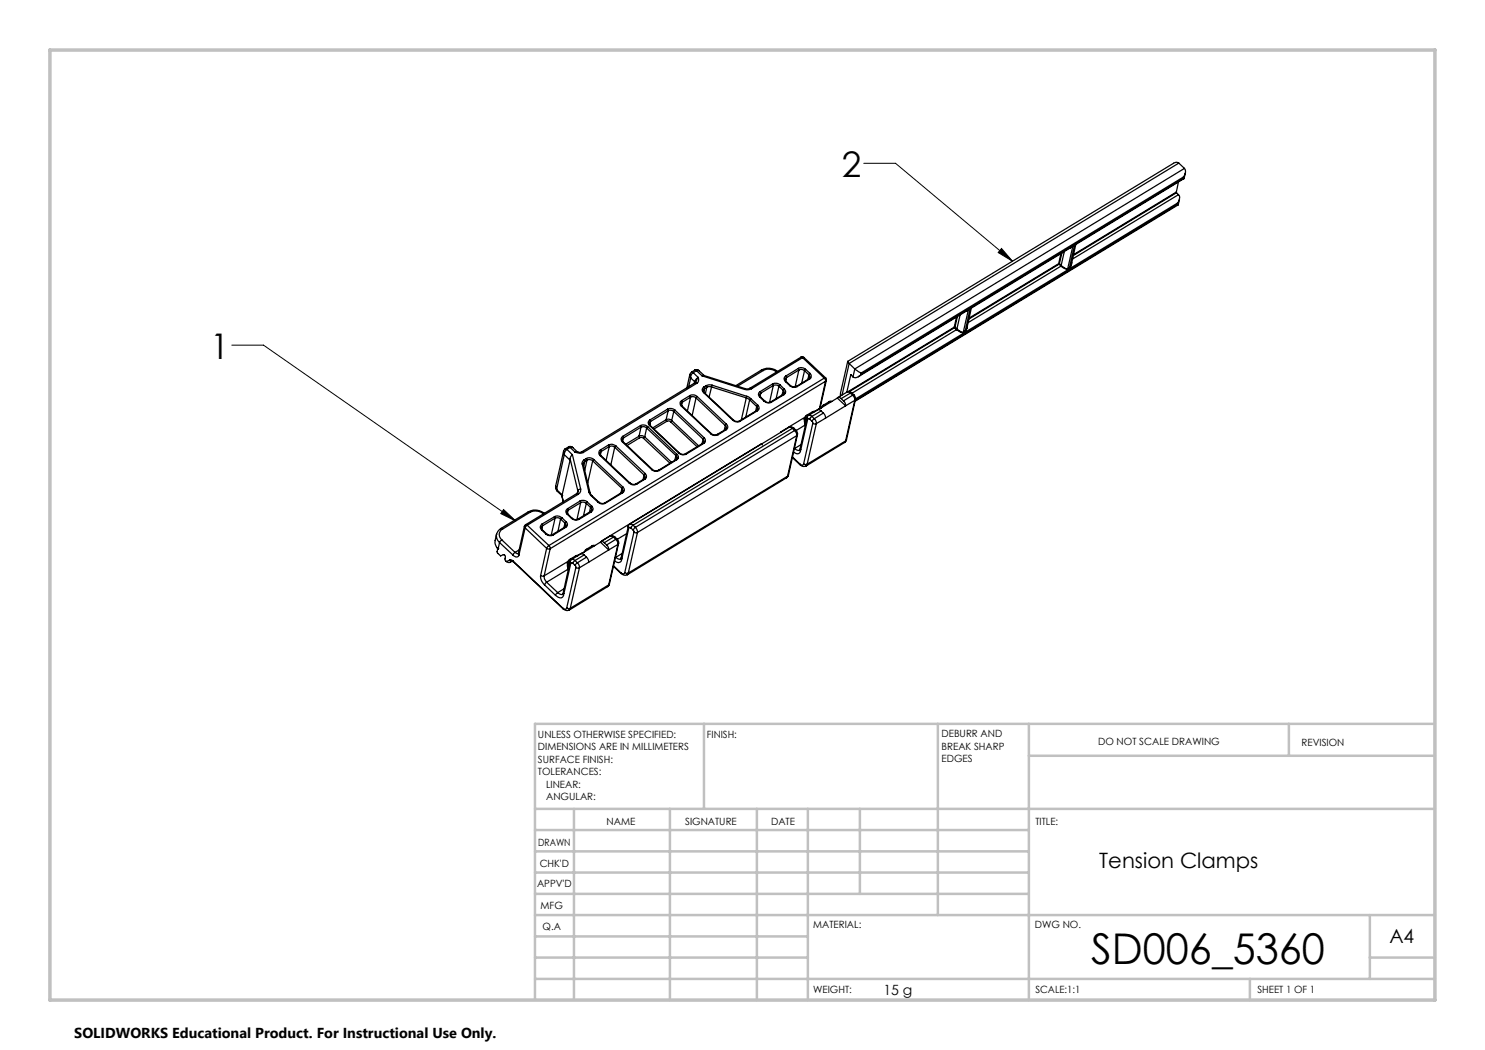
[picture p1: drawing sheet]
<svg xmlns="http://www.w3.org/2000/svg" width="297mm" height="210mm" viewBox="0 0 297 210" stroke-linecap="round" stroke-linejoin="round" font-family="sans-serif">
<g fill="none" stroke="#000" stroke-width=".25">
<path d="M235.3 38.4v.2M235.3 38.4l-20.6 12.5M235.3 38.6l.4 .3M235.3 38.6l-20.6 12.5M235.7 38.9a1.33 1.33 0 0 1-.2 1.7M235.7 36.4l-.4 2M235.7 38.9l-21.2 12.9M235.8 32.6l-.6-.2-.4 .2-65.3 39.7M235.8 32.6l-66 40.1M235.8 32.6l1.1 1.1M235.9 39.8l-.2 1.1h-.3M236.6 35.7l-64.4 39.2"/>
<path d="M236.7 35.4l-64.5 39.2M236.7 35.4l-.1 .3M236.8 35.7l-21.9 13.3M236.9 33.7a1.38 1.38 0 0 1-.2 1.7M236.9 33.7l-65.9 40.1M237.1 34.6l-.3 1.1h-.2M211.7 52.7l.1 .1M211.7 52.7h.2M211.7 52.7l-17.8 10.9M211.8 52.8l.4 .4M211.8 52.8l-18 11M211.9 52.7l-.1 .1"/>
<path d="M211.9 52.7l.3 .4M212.2 53.2h.1M212.2 53.2l.7 .5 .6 .1M212.2 53.2l-18.6 11.3M212.2 50.7l-.5 2M212.2 53.1h.1M212.2 53.1v.1M212.3 53.1l.4 .3a.73 .73 0 0 0 .8 .4M212.3 53.1l-.1 .1M212.4 50.6l-.5 2.1M212.9 50.3l-.7 2.8M213.5 53.8h.1"/>
<path d="M213.9 53.5h.1M213.9 53.5l-.4 .3M214.2 49.5l-19.9 12.1M214.3 52.5a1 1 0 0 1-.4 1M214.6 49.2l-.4 .3M214.6 49.2v.1M214.6 49.3l-.6 .3M214.6 49.3l-1.1 4.5M214.9 49h.1M214.9 49l.3-.1-.9 4-.4 .6M214.9 49l-.3 .2M214.9 49l-1 4.5"/>
<path d="M235.4 40.9l-64.3 39.2M235.5 40.6l-.1 .3M235.5 40.6l-64.4 39.2M235.6 41l-64.6 39.2M138 79.1a1.27 1.27 0 0 1 1.4 .2M138 79.1l.1 .3M138 74.9l.1 .7M138 74.9l-.6 2.7M138 79.1l-1.7 1M138.1 79.4a.95 .95 0 0 1 1.1 .2M138.1 79.4l-1.6 1M138.1 79.4l-.6 2.8"/>
<path d="M138.1 75.6l.8 .7M138.1 75.6l-.4 1.8M138.3 74.4l-.3 .5M138.3 74.4l.3 .1M138.6 74.5a1.16 1.16 0 0 0-.5 1.1M138.6 74.5l1 1M138.9 76.3l.2 .2M138.9 76.3v.4M139 74a.58 .58 0 0 1 .8 .1M139 74l.3 .1M139 74l-.7 .4M139 76.5l.4 .2"/>
<path d="M139 76.5l-22.7 13.9M139.2 79.6l5.9 5.5M139.2 79.6l-.8 3.5M139.3 74.1l.2-.1 .3 .1M139.3 74.1l-.7 .4M139.3 74.1l1.1 1.1M139.4 76.7l-22.8 13.8M139.4 79.3l-.2 .3M139.4 79.3l5.9 5.5M139.6 75.5l-.6 1M139.6 75.5l.1 .2a.86 .86 0 0 1-.3 1M139.6 75.5l-.7 .8"/>
<path d="M139.8 74.1l1.1 1M140.4 75.2l8.5 2.7M140.7 78.1l.2 .4M140.7 78.1h.1M140.7 78.5h.2M140.7 78.5l5.9 5.6M140.8 77.4a.66 .66 0 0 0-.1 1.1M140.8 75.1l-.4 .1M140.8 77.4l.1 .3M140.8 75.1l8.2 2.6M140.9 78.5l5.8 5.5M140.9 77.7l-.2 .4"/>
<path d="M140.9 77.7l-.1 .7M141.2 77.1l.2 .4M141.2 77.1l-.4 .3M141.4 77.5l-.5 .2M141.4 77.5l-.3 1.2M142.3 77.4l-.6-.1-.3 .2M142.3 77.4l7 2.2M142.3 77.4l-.5 2M142.4 77h-.6l-.6 .1M142.4 77l-.1 .4M142.4 77l7 2.3M149 77.7l-.1 .2"/>
<path d="M149.3 79.6l.6 .4M149.3 79.6l-1 4.4M149.4 79.3l.7 .4M149.4 79.3l-.1 .3M149.9 80l1.4 1.3M149.9 80l-.7 3.4M150 77.6l-.4 .2-.6-.1M150 77.6l.3 .1M150.1 79.7l-.2 .3M150.1 79.7l1.5 1.3M150.3 77.7l-.7 .3-.7-.1M152 79.4l.8 .8"/>
<path d="M152 78.3a.66 .66 0 0 0 0 1.1M152 78.3l.2 .3M152.1 79.4h-.1M152.1 79.4l.9 .8M152.2 78.6a.44 .44 0 0 0-.1 .8M152.2 78.6l-.2 .7M152.3 74a2.88 2.88 0 0 1 3.2 .3M152.3 74l.3 .1M152.3 74l-5.2 3.1M152.6 74.1a2.51 2.51 0 0 1 2.7 .3M152.6 74.1l-5.1 3.1M154.5 76.8a1.32 1.32 0 0 1 1.5 .2"/>
<path d="M154.5 76.8l.2 .3M154.5 76.8l-2.5 1.5M154.7 77.1a1.01 1.01 0 0 1 1.1 .1M154.7 77.1l-2.5 1.5M154.7 77.1l-.8 3.4M155.8 77.2l.8 .9M155.8 77.2l-.6 2.5M156 77l-.2 .2M156 77l.8 .8M156.6 78.9h.2M156.6 78.1l.2 .5M156.6 78.9l-2.5 1.5"/>
<path d="M156.6 78.1l-.2 .9M156.8 78.9l-2.5 1.5M156.8 78.6l-.2 .3M156.8 77.8a.66 .66 0 0 1 0 1.1M156.8 78.6h.1M156.8 77.8l-.2 .3M157.1 75.8l.1 .5M157.1 75.8h.1M157.1 76.3l.9 .8M157.2 75.2a.66 .66 0 0 0-.1 1.1M157.2 75.2l.1 .3M157.2 76.3h-.1"/>
<path d="M157.2 76.3l.9 .8M157.3 75.5l-.2 .3M157.3 75.5l-.2 .7M158 77.1a1.27 1.27 0 0 0 1.4 .2M158.1 77.1l.5 .3 .7-.1M158.1 77.1h-.1M159.3 77.3h.1M159.7 73.7a1.27 1.27 0 0 1 1.4 .2M159.7 73.7l.1 .3M159.7 73.7l-2.5 1.5M159.8 74a.99 .99 0 0 1 1.1 .1M159.8 74l-2.5 1.5"/>
<path d="M159.8 74l-.8 3.4M160.2 71.4h.3l.3 .1M160.2 71.4l.3 .1M160.2 71.4l-10.2 6.2M160.5 71.5l4.4 4.1M160.5 71.5l-10.2 6.2M160.8 71.5h-.3M160.8 71.5l4.3 4.1M160.9 74.1l.9 .9M160.9 74.1l-.6 2.5M161.1 73.9l-.2 .2M161.1 73.9l.9 .8"/>
<path d="M161.7 75.8h.2M161.7 75.8l-2.4 1.5M161.8 75a.52 .52 0 0 1-.1 .8M161.8 75l-.2 .9M161.9 75.8l-2.5 1.5M162 74.7a.7 .7 0 0 1-.1 1.1M162 74.7l-.2 .3M164.9 75.6l.2 .7M164.9 75.6l-55.1 33.5M165.1 76.3l-55.1 33.4M165.1 76.3l-1.2 5.4M165.1 75.6l.2 .5"/>
<path d="M165.1 75.6h-.2M165.3 76.1l-.2 .2M165.3 76.1l-1.3 5.4M167.5 79.6a.5 .5 0 0 1 .7 .1M167.5 79.6l-3.8 2.3M167.5 79.6l1.6 1.6M168.2 79.7l.5 .5M169.4 78.4a.75 .75 0 0 1 1 .2M169.4 78.4h.3l.4 .2M169.4 78.4l-1.8 1.1M169.5 72.3l.3 .4M169.5 72.3l-1.4 6.3v.6"/>
<path d="M169.8 72.7l1.2 1.1M169.8 72.7l-1.4 6.3M170.1 78.6l-1.9 1.1M170.1 78.6l.4 .4M170.1 75l.5 .4M170.1 75l-.7 3.4M170.2 75h-.1M170.4 78.6h-.3M170.4 78.6l.4 .4M170.5 79l.4 .5 .1 .6M170.5 79l-1.8 1.2M170.8 79l.3 .6v.3"/>
<path d="M170.8 79h-.3M171 73.8l1.2 .8M171 73.8l-.4 1.6M171.1 79.9l-.1 .2M171.1 79.9l-1.8 8.1M172.2 74.9a1.19 1.19 0 0 1-1.6 .5M172.2 74.6v.3M190.9 65.4v.1M190.9 65.4h.1M190.9 65.4l-21.2 12.9M190.9 65.5l.4 .4M190.9 65.5l-21 12.8"/>
<path d="M191 65.4l-.1 .1M191 65.4l.4 .4M191.3 65.9h.1M191.3 65.9l.8 .5 .6 .1M191.3 63.4l-.4 2M191.3 65.9l-20.9 12.7M191.4 65.8h.1M191.4 65.8l-.1 .1M191.4 65.8l.7 .5 .6 .2M191.5 63.3l-.5 2.1M192 63l-.6 2.8M192.7 66.5h.1"/>
<path d="M193 66.2h.1M193 66.2l-.3 .3M193.5 65.2l-.1 .4-.4 .6M193.7 61.9l-22 13.4M193.7 62l-.6 .3M193.7 61.9v.1M193.7 62l-1 4.5M194 61.7h.1M194 61.7l-1 4.5M194.1 61.7l-.4 .2M194.2 61.6l-.1 .1M194.3 61.6l-.3 .1"/>
<path d="M194.3 61.6l-.9 4-.4 .6M111.1 97.3l.1 .6 .3 .4M111.1 97.3l.2 .5M111.3 97.8l.1 .2M111.4 98l.1 .3M111.4 98l1 1M111.5 98.3l.9 .8M112.4 99.1h.1M112.4 99.1l.2 1.3M112.4 99.1l.3 1.2M112.4 99v.1M112.7 90.3l.2 .6"/>
<path d="M112.7 90.3l-1.6 7M112.9 90.9l1.1 1.1M112.9 90.9l-1.6 6.9M113 89.8l-.3 .5M113 89.8l.4 .1M113.4 89.9l-.4 .4-.1 .6M113.4 89.9l1.1 1M113.7 89.4l.5-.1 .3 .2M113.7 89.4l.3 .1M113.7 89.4l-.7 .4M114 91.7v.3M114 89.5h.5l1 .9"/>
<path d="M114 89.5l-.6 .4M114 89.5l1 .9M114 91.7l1.6 6.5M114 92l-1.6 7M114.5 90.9l-.5 .8M114.5 90.9l1.6 6.9M115 90.4l1 .3 .6-.2M115 90.4h.6M115.3 98.7l.4 .1M115.3 98.7l-10.2 6.2M115.5 90.4h.1M115.5 90.4h-.5"/>
<path d="M115.6 98.2l-.1 .3-.2 .2M115.6 98.2l-.1 .4M115.6 90.4h.7M115.7 98.8l-10.3 6.2M116.1 97.8a1.03 1.03 0 0 1-.4 1M116.1 97.8l-.4 .2-.1 .2M116.3 90.4l.3 .1M116.5 92.8l.2 .1M116.5 92.8l1.3 5.7M116.7 92.9l1.3 5.6M116.8 92a.76 .76 0 0 0-.3 .8M116.8 92l.2 .3"/>
<path d="M117 92.3l-.3 .2v.4M117 92.3l-.3 1M117.3 91.7a1.32 1.32 0 0 1 1.4 .2M117.3 91.7l.1 .3M117.3 91.7l-.5 .3M117.4 92a1.01 1.01 0 0 1 1.1 .2M117.4 92l-.4 .3M117.4 92l-.5 2.1M117.8 98.5l.4 .6M117.8 98.5h.2M118 98.5l.4 .6M118.2 99.1h.2"/>
<path d="M118.2 99.1l1.4 1.4M118.4 99.1l1.4 1.3M118.5 92.2l5.9 5.5M118.5 92.2l-1 4.4M118.7 91.9l-.2 .3M118.7 91.9l5.9 5.5M120 91.1l5.9 5.6M120.1 90a.7 .7 0 0 0-.1 1.1M120.1 90l.1 .3M120.2 91.1h-.2M120.2 91.1l5.8 5.5M120.2 90.3a.46 .46 0 0 0 0 .8"/>
<path d="M120.2 90.3l-.1 .7M121.7 89a1.27 1.27 0 0 1 1.5 .2M121.7 89l.1 .3M121.7 89l-1.6 1M121.8 89.3a.95 .95 0 0 1 1.1 .2M121.8 89.3l-1.6 1M121.8 89.3l-.6 2.8M122.9 89.5l5.9 5.5M122.9 89.5l-.7 3.5M123.2 89.2l-.3 .3M123.2 89.2l5.8 5.5M124.4 98.5l-3.5 2.1-.6 .1-.5-.3"/>
<path d="M124.4 98.5l.1 .1M124.4 97.7l.2 .5M124.4 97.7l-.2 .9M124.5 87.9l.1 .5M124.5 88.4l5.9 5.5M124.5 98.6l-3.4 2M124.6 98.2l-.2 .3M124.6 87.3a.66 .66 0 0 0-.1 1.1M124.6 87.3l.1 .3M124.6 98.2h.1M124.6 97.4a.66 .66 0 0 1-.1 1.2M124.6 97.4l-.2 .3"/>
<path d="M124.6 88.4h-.1M124.6 88.4l5.9 5.5M124.7 87.6l-.3 .3M124.7 87.6l-.2 .7M125.9 96.7a1.33 1.33 0 0 0 1.5 .1M126 96.6l.5 .3 .7-.1M126 96.6l-.1 .1M127.2 96.8h.2M127.8 87.2l.2 .4M127.8 87.2a1.01 1.01 0 0 1 1.1 .2M127.8 87.2l-2.7 1.7M128 87.6l.3-.1 .4 .2"/>
<path d="M128 87.6l-2.6 1.5M128.1 85.1a1.37 1.37 0 0 1 1.4 .2M128.1 85.1l.1 .3M128.1 85.1l-3.5 2.2M128.2 85.4a.95 .95 0 0 1 1.1 .2M128.2 85.4l-3.5 2.2M128.2 85.4l-.4 1.8M128.7 87.7l5.3 4.9M128.8 95.8h.2M128.8 95l.2 .5M128.8 95.8l-1.6 1M128.8 95l-.2 .9"/>
<path d="M128.9 87.4l-.2 .3M128.9 87.4l5.4 5.1M129 95.8l-1.6 1M129 95.5l-.2 .3M129 95.5h.1M129 94.7a.7 .7 0 0 1 0 1.1M129 94.7l-.2 .3M129.3 85.6l5.9 5.5M129.3 85.6l-.4 1.8M129.5 85.3l-.2 .3M129.5 85.3l5.9 5.6M129.9 84.6l.1 .5"/>
<path d="M129.9 84.6h.1M129.9 85.1l5.9 5.5M130 84a.66 .66 0 0 0-.1 1.1M130 84l.1 .3M130 85.1h-.1M130 85.1l5.9 5.5M130.1 84.3l-.2 .3M130.1 84.3l-.1 .7M130.4 93.9a1.32 1.32 0 0 0 1.4 .2M130.5 93.9l.5 .2h.7M130.5 93.9h-.1M131.7 94.1h.1"/>
<path d="M133.2 84l.1 .3M133.2 84a.99 .99 0 0 1 1.1 .1M133.2 84l-2.6 1.6M133.3 84.3l.3-.1 .5 .2M133.3 84.3l-2.5 1.5M133.5 81.8a1.33 1.33 0 0 1 1.5 .2M133.5 81.8l.1 .4M133.5 81.8l-3.5 2.2M133.6 82.2a1.01 1.01 0 0 1 1.2 .1M133.6 82.2l-3.5 2.1M133.6 82.2l-.4 1.8M134.1 84.4l5.3 5"/>
<path d="M134.3 84.1l-.2 .3M134.3 84.1l5.4 5.1M134.8 82.3l5.8 5.5M134.8 82.3l-.5 1.8M135 82l-.2 .3M135 82l5.8 5.6M135.2 91.9l.1 .1M135.2 91.1l.2 .5M135.2 91.9l-3.5 2.2M135.2 91.1l-.2 .9M135.3 92l-3.5 2.1M135.4 91.6l-.2 .3"/>
<path d="M135.4 90.9a.63 .63 0 0 1-.1 1.1M135.4 91.6h.1M135.4 90.9l-.2 .2M135.8 90.6a1.2 1.2 0 0 0 1.4 .2M135.8 90.6h.1M136.3 81.2l5.8 5.5M136.3 80.1a.7 .7 0 0 0 0 1.1M136.3 80.1l.2 .3M136.4 81.2h-.1M136.4 81.2l5.9 5.5M136.5 80.4a.46 .46 0 0 0-.1 .8M136.5 80.4l-.2 .7"/>
<path d="M137.1 90.8h.1M140.6 88.6l-3.7 2.2-.5 .1-.5-.3M140.6 88.6l.2 .1M140.6 87.8l.2 .5M140.6 87.8l-.2 1M140.8 88.7l-3.6 2.1M140.8 88.3l-.2 .3M140.8 88.3v.1M140.8 87.6a.7 .7 0 0 1 0 1.1M140.8 87.6l-.2 .2M142.1 86.7a1.27 1.27 0 0 0 1.5 .3M142.1 86.7h.2"/>
<path d="M142.3 86.7l.5 .3 .6-.1M143.4 86.9l.2 .1M145.1 85.9l.1 .1M145.1 85.1l.2 .5M145.1 85.9l-1.7 1M145.1 85.1l-.2 .9M145.2 86l-1.6 1M145.3 85.6l-.2 .3M145.3 84.8a.66 .66 0 0 1-.1 1.2M145.3 84.8l-.2 .3M145.3 85.6h.1M146.6 84.1a1.27 1.27 0 0 0 1.4 .1"/>
<path d="M146.7 84l.5 .3 .7-.1M146.7 84l-.1 .1M147.9 84.2h.1M151.3 82.1l.2 .1M151.3 82.1l-3.4 2.1M151.3 81.3l.2 .5M151.3 81.3l-.2 .9M151.5 82.2l-3.5 2M151.5 81.8l-.2 .3M151.5 81.8h.1M151.6 81a.66 .66 0 0 1-.1 1.2M151.6 81l-.3 .3"/>
<path d="M152.3 88.8l.2 .2M152.3 88.8l-31.9 19.3M152.3 88.8h.1M152.8 80.2a1.33 1.33 0 0 0 1.5 .2M153 80.2a.94 .94 0 0 0 1.1 .2M153 80.2h-.2M154.1 80.4h.2M156.2 86.4l-.1 .1M156.2 86.4h.1M157.3 95.6l-31.9 19.4M157.5 95.2l-.2 .4M157.5 95.2l-31.8 19.4"/>
<path d="M157.7 95l-.4 .6M157.7 95l-.2 .2M157.8 85.5l.5-.1 .4 .2M157.8 85.5l.3-.1 .4 .3M157.8 85.5l-31.9 19.3M158.5 91.5l1.4 1.4M158.5 85.7l-31.9 19.3M158.5 85.7l.4 .4M158.5 91.4l1.4 1.4M158.7 85.6l-.2 .1M158.7 85.6l.5 .5M158.9 89.7h.1"/>
<path d="M158.9 89.7l.8 .4 .3-.2M158.9 86.1l.4 .5v.5M158.9 86.1l-31.8 19.4M159.2 86.1l.3 .6v.2M159.2 86.1h-.3M159.3 87.1l-31.8 19.4M159.3 87.1l-1.8 8.1M159.5 86.9l-.2 .2M159.5 86.9l-1.8 8.1M159.9 92.9a.97 .97 0 0 0 1.3 .3M159.9 92.8a.42 .42 0 0 0 .4 .2 .42 .42 0 0 0 .4-.2M159.9 92.8v.1"/>
<path d="M160 89.9h.1M160 89.9l.1 .3M160.1 90.2a.77 .77 0 0 1-.6 .6 .77 .77 0 0 1-.8-.4M160.2 88.9l-1.3 .8M160.7 92.8l.4 .1 .3-.1M160.9 83.8v.6M160.9 83.8l.1 .2M160.9 84.4h.1M160.9 84.4l.1 .8M160.9 83.6l.1 .2M160.9 83.6v.2M161 84v.4"/>
<path d="M161 83.5l-4.8 2.9M161 84.4l.1 .6M161 83.8v.2M161 85l-1.8 1.1M161.3 83.1l-.4 .5M161.4 83.5l.1 .3M161.4 83.5h-.3l-.1 .3M161.4 83.5l-1.4 6.4M161.5 83.8a.22 .22 0 0 1 .2-.1 .22 .22 0 0 1 .3 .1M161.5 83.8l-1.4 6.4M161.7 83.1l-.3 .4M161.7 83.1l.3-.1 .4 .3"/>
<path d="M162 83.8l.4 .5M162.4 83.3l-.4 .5M162.4 83.3l.4 .4M162.4 84.3l.2 .4M162.5 82.4l-1.2 .7h.4M162.6 84.7l.2 .1 .5-.1M162.6 84.7l-1.9 8.1M162.8 83.7l-.4 .6M162.8 83.7l.4 .5 .1 .5M162.9 82.3l-.4 .1M163 82.3l-.5 .1M163.3 84.7l-1.9 8.1"/>
<path d="M163.9 81.7l-1 .6M163.9 81.7v.1M164 81.5v.2M164 81.5l-.1 .2M164.2 82.2l-.5-.3-2 1.2M164.2 82.2l.5 .4M164.2 82.2l-1.8 1.1M164.6 81.1l-.3 .5M164.7 82.6l.3 .5 .1 .5M164.7 82.6l-1.9 1.1M165.1 83.6l-1.8 1.1M165.8 80.4l-1.2 .7h.5"/>
<path d="M166.3 80.3l-.5 .1M166.4 80.3l-.6 .1M168.7 80.2l.4 .5v.5M168.9 88.5l-7.7 4.7 .2-.4M169.1 88.2l-.2 .3M169.1 88.2l-7.7 4.6M169.1 81.2l-4 2.4M169.3 88l-.4 .5M169.3 88l-.2 .2M171 80.1l-1.9 1.1M171 80.1l-1.9 8.1M99.3 106.9l-.3 1.2a2.51 2.51 0 0 0 .5 1.7v.1"/>
<path d="M99.3 106.9v.2a1.8 1.8 0 0 0 .6 1.4M99.6 109.7l-.1 .9 .6 .6 .8-.2 .2 .2-.1 .7 .3 .4M99.6 109.7v.1M99.6 109.7h.1M99.9 108.5l-.3 1.3M99.9 108.5l2.7 2.5M100.2 105.7a1.8 1.8 0 0 0-.9 1.2M100.2 105.7l.3 .1M100.4 108l-.5 .5M100.4 108l2.6 2.5M100.5 105.8a1.26 1.26 0 0 0-.1 2.2M102 112h.2l.4 .2"/>
<path d="M102 112l.5 .2-.7 .3-.5-.2M102 112l-.7 .3M102.4 112.2l.3 .2M102.6 111a.64 .64 0 0 0 .6 .4 .64 .64 0 0 0 .6-.4M102.6 112.2l.1 .2M102.6 112.2l9.9 9.4M102.7 112.4l9.9 9.3M103 110.5l.4 .2h.3M103 110.5l-.4 .5M103.7 110.7l.1 .3M103.8 110l-.8 .5M104.9 105.3l.1 .3"/>
<path d="M104.9 105.3l-1.2 5.4M105 105.6l-1.2 5.4M105 105.6l4.3 4.1M105.1 104.9l-.2 .4M105.1 104.9l.3 .1M105.4 105l-.4 .6M105.4 105l4.4 4.1M105.7 102.4a2.89 2.89 0 0 1 3.2 .2M105.7 102.4l.3 .1M105.7 102.4l-5.5 3.3M106 102.5a2.55 2.55 0 0 1 2.7 .3M106 102.5l-5.5 3.3"/>
<path d="M108.1 115.1a2.29 2.29 0 0 0 .8 1.9M108.1 115.1l.4 .1h.3M108.3 105.5l.1 .5M108.3 105.5h.1M108.3 106h.1M108.3 106l.9 .8M108.4 104.8a.7 .7 0 0 0-.1 1.2M108.4 104.8l.1 .4M108.4 106l.9 .8M108.5 105.2l-.2 .3M108.5 105.2l-.1 .7M108.8 115.2a1.48 1.48 0 0 0 .5 1.2"/>
<path d="M108.9 117l2.2 2.1M109.2 106.8a1.32 1.32 0 0 0 1.5 .2M109.3 106.8l.8 .3 .4-.2M109.3 109.7l.3 .1 .4-.1M109.3 116.4l-.4 .6M109.3 106.8h-.1M109.3 109.7l-1.2 5.4M109.3 116.4l2.2 2.1M109.8 109.1l-.5 .6M109.8 109.1l.2 .6M110 109.7l-1.2 5.5M110.5 106.9l.2 .1"/>
<path d="M110.9 103.4a1.33 1.33 0 0 1 1.5 .1M110.9 103.4l.1 .2M110.9 103.4l-2.5 1.4M111 103.6a1.04 1.04 0 0 1 1.1 .2M111 103.6l-2.5 1.6M111 103.6l-.8 3.4M111.5 118.5l.6 .4h.4l.1-.2M111.5 118.5l-.4 .6M112.1 103.8l.9 .8M112.1 103.8l-.5 2.5M112.4 103.5l-.3 .3M112.4 103.5l.8 .8"/>
<path d="M112.6 118.7h.1M112.6 118.7l.1 .3M112.7 119a.72 .72 0 0 1-.6 .6 .72 .72 0 0 1-.7-.3l-.3-.2M112.8 117.7l-1.3 .8M113 105.4l.1 .1M113 104.6l.2 .3v.3M113 105.4l-2.5 1.5M113 104.6l-.2 .9M113.1 105.5l-2.4 1.5M113.2 105.1l-.2 .3M113.2 104.3a.66 .66 0 0 1-.1 1.2M113.2 104.3l-.2 .3"/>
<path d="M113.5 102.9l.8 .8M113.5 112.7v.5M113.5 113.2l.1 .1M113.5 112.7l.1 .1M113.5 113.2l.2 .8M113.5 101.7a.66 .66 0 0 0 0 1.2M113.5 101.7l.1 .4M113.6 112.8v.5M113.6 112.4v.2M113.6 112.4l-.1 .3M113.6 102.8l-.1 .1M113.6 112.3l-4.8 2.9"/>
<path d="M113.6 102.8l.8 .9M113.6 113.3l.1 .6M113.6 102.1a.44 .44 0 0 0 0 .7M113.6 112.6v.2M113.6 113.8l-4.3 2.6M113.6 102.1l-.1 .6M113.9 112l-.3 .4M114 112.3l.2 .4M114 112.3l-1.4 6.4M114.1 112.3l-.3 .1-.2 .2M114.2 112.7l-1.5 6.3M114.3 103.7a1.44 1.44 0 0 0 1.5 .2"/>
<path d="M114.3 111.9h-.4M114.3 103.7h.1M114.3 111.9l-.3 .4M114.3 111.9h.3l.4 .2M114.4 103.7l.5 .2 .7-.1M114.5 112.6l-.2-.1-.1 .2M114.5 112.6l.5 .5M115 112.1l-.5 .5M115 112.1l.5 .5M115 113.1l.2 .4M115.1 111.2l-1.2 .7M115.2 113.5l.2 .1h.5"/>
<path d="M115.2 113.5l-1.9 8.1M115.5 112.6l-.5 .5M115.5 112.6l.3 .5 .1 .5M115.6 111.2h-.5M115.6 111.1l-.5 .1M115.6 103.8l.2 .1M115.9 113.6l-1.8 8.1M116 100.2a1.25 1.25 0 0 1 1.5 .2M116 100.2l.1 .3M116 100.2l-2.5 1.5M116.1 100.5a1.01 1.01 0 0 1 1.2 .2M116.1 100.5l-2.5 1.6"/>
<path d="M116.1 100.5l-.7 3.4M116.5 110.5l.1 .1M116.5 110.5l-1 .6M116.5 110.5v.1M116.8 111l-.6-.2-1.9 1.1M116.8 111l.5 .4M116.8 111l-1.8 1.1M116.9 110.4h.1M117.2 110l-.3 .4M117.3 100.7l.8 .8M117.3 100.7l-.6 2.4M117.3 111.4l.4 .5v.6"/>
<path d="M117.3 111.4l-1.8 1.2M117.5 100.4l-.2 .3M117.5 100.4l.9 .8M117.7 112.5l-1.8 1.1M118.1 102.3l.2 .1M118.1 101.5l.2 .5M118.1 102.3l-2.5 1.5M118.1 101.5l-.2 .9M118.3 102.4l-2.5 1.5M118.3 102l-.2 .3M118.3 102h.1M118.4 101.2a.7 .7 0 0 1-.1 1.2"/>
<path d="M118.4 101.2l-.3 .3M118.4 109.2l-1.2 .7h.5M118.9 109.1l-.5 .1M119 109.1l-.6 .1M119.6 100.5a1.27 1.27 0 0 0 1.5 .1M119.8 100.4l-.2 .1M120.1 108.4a.5 .5 0 0 1 .8 .1M120.1 108.4l-3.8 2.3M120.1 108.4l1.6 1.6M120.4 108.1l-.1 .1M120.4 108.1v.1M120.9 108.5l.4 .5"/>
<path d="M120.9 100.6h.2M121.3 109l.4 .5v.5M121.5 117.3l-7.7 4.7M121.7 117l-.2 .3M121.7 110l-4 2.5M121.7 117l-7.6 4.7M121.9 116.8l-.4 .5M121.9 116.8l-.2 .2M122 107.2h.1a.71 .71 0 0 1 .8 .2M122.7 107.4l-.7-.2-1.8 1.1M122.7 113.3l1.5 1.4M122.7 107.4l-1.8 1.1"/>
<path d="M122.7 107.4l.5 .5M122.7 113.2l1.4 1.3M122.9 107.4h-.2M122.9 107.4l.5 .4M123.1 111.4l.1 .1M123.2 111.5l.7 .4 .3-.3M123.2 107.9l.3 .5 .1 .5M123.2 107.9l-1.9 1.1M123.2 111.5h-.1M123.4 107.8l.3 .4v.5M123.4 107.8l-.2 .1M123.6 108.9l-1.9 1.1"/>
<path d="M123.6 108.9l-1.9 8.1M123.7 108.7l-.1 .2M123.7 108.7l-1.8 8.1M124.1 114.5l.1 .2M124.2 114.7a1.09 1.09 0 0 0 1.2 .2M124.2 111.6h.1M124.2 111.6l.1 .4M124.3 112a.75 .75 0 0 1-.6 .5 .75 .75 0 0 1-.8-.3M124.4 110.7l-1.2 .8M125 114.5a.43 .43 0 0 1-.4 .3 .43 .43 0 0 1-.5-.3M125 114.5l.3 .2 .4-.1M125.3 106.7l-1.9 1.2"/>
<path d="M125.7 105.3l.1 .3M125.7 114.6l-.3 .4M125.7 105.3l-1.5 6.3M125.8 105.6l.1-.1 .3 .1M125.8 105.6l-1.5 6.4M125.9 104.8l-.2 .5M125.9 104.8h.3l.4 .2M126.2 105.6l.4 .4M126.6 105l-.4 .6M126.6 105l.5 .5M126.6 106l.2 .4M126.8 106.4l.3 .2 .4-.1"/>
<path d="M126.8 106.4l-1.8 8.1M127.1 105.5l-.5 .5M127.1 105.5l.3 .5 .1 .5M127.5 106.5l-1.8 8.1M112.5 121.6l.1 .1M112.6 121.7a1.09 1.09 0 0 0 1.2 .3M113.3 121.6a.43 .43 0 0 1-.3 .3 .43 .43 0 0 1-.5-.3M113.3 121.6l.4 .1h.4M114.1 121.7l-.3 .3"/>
</g>
<path d="M172.8 32.7h6.3l23.4 19.5M200.3 49.7l2.2 2.5-2.9-1.7zM46.4 69h6.3l50.5 35.2M100.7 101.9l2.5 2.3-3-1.5z" fill="none" stroke="#000" stroke-width=".2"/>
<g fill="none" stroke="#c0c0c0" stroke-width=".5">
<path d="M140.8 144.8v17M187.6 144.8v38.2M205.8 144.8v55.2M205.8 151.2h81.2M257.8 144.8v6.4M287 144.8h-180v55.2M107 161.8h180M107 178.8h98.8M107 174.5h98.8M107 170.3h98.8M107 166h98.8M114.8 161.8v38.2"/>
<path d="M134 161.8v38.2M151.4 161.8v38.2M161.6 161.8v38.2M172 161.8v17M107 195.8h180M107 191.5h54.6M107 187.3h54.6M107 183h180M250 195.8v4.2M274 191.5h13M274 183v12.8"/>
</g>
<path d="M10 10h277v190h-277z" fill="none" stroke="#c0c0c0" stroke-width=".7"/>
<path d="M100.7 101.9l2.5 2.3-3-1.5zM200.3 49.7l2.2 2.5-2.9-1.7z" fill="#000"/>
<text font-size="8.5" x="218.2" y="192.7">SD006_5360</text>
<g font-size="7.1">
<text x="168.4" y="35.4">2</text>
<text x="42" y="71.7">1</text>
</g>
<text font-size="4.2" x="219.9" y="173.6">Tension Clamps</text>
<text font-size="3.9" x="277.9" y="188.5">A4</text>
<text font-size="2.9" x="14.9" y="207.6">SOLIDWORKS Educational Product. For Instructional Use Only.</text>
<text font-size="2.8" x="176.7" y="198.9">15 g</text>
<g font-size="2">
<text x="107.6" y="147.6">UNLESS OTHERWISE SPECIFIED:</text>
<text x="141.4" y="147.6">FINISH:</text>
<text x="188.3" y="147.5">DEBURR AND</text>
<text x="188.3" y="150">BREAK SHARP</text>
<text x="219.6" y="149">DO NOT SCALE DRAWING</text>
<text x="260.3" y="149.2">REVISION</text>
<text x="107.6" y="150.1">DIMENSIONS ARE IN MILLIMETERS</text>
<text x="107.6" y="152.6">SURFACE FINISH:</text>
<text x="107.6" y="155.1">TOLERANCES:</text>
<text x="188.3" y="152.5">EDGES</text>
<text x="109.2" y="157.6">LINEAR:</text>
<text x="109.2" y="160.1">ANGULAR:</text>
<text x="121.3" y="165">NAME</text>
<text x="137" y="164.9">SIGNATURE</text>
<text x="154.2" y="164.9">DATE</text>
<text x="207.1" y="164.9">TITLE:</text>
<text x="107.6" y="169.1">DRAWN</text>
<text x="107.9" y="173.3">CHK'D</text>
<text x="107.4" y="177.4">APPV'D</text>
<text x="108.1" y="181.8">MFG</text>
<text x="108.5" y="186">Q.A</text>
<text x="162.6" y="185.5">MATERIAL:</text>
<text x="207" y="185.5">DWG NO.</text>
<text x="162.6" y="198.5">WEIGHT:</text>
<text x="207.1" y="198.6">SCALE:1:1</text>
<text x="251.5" y="198.6">SHEET 1 OF 1</text>
</g>
</svg>
